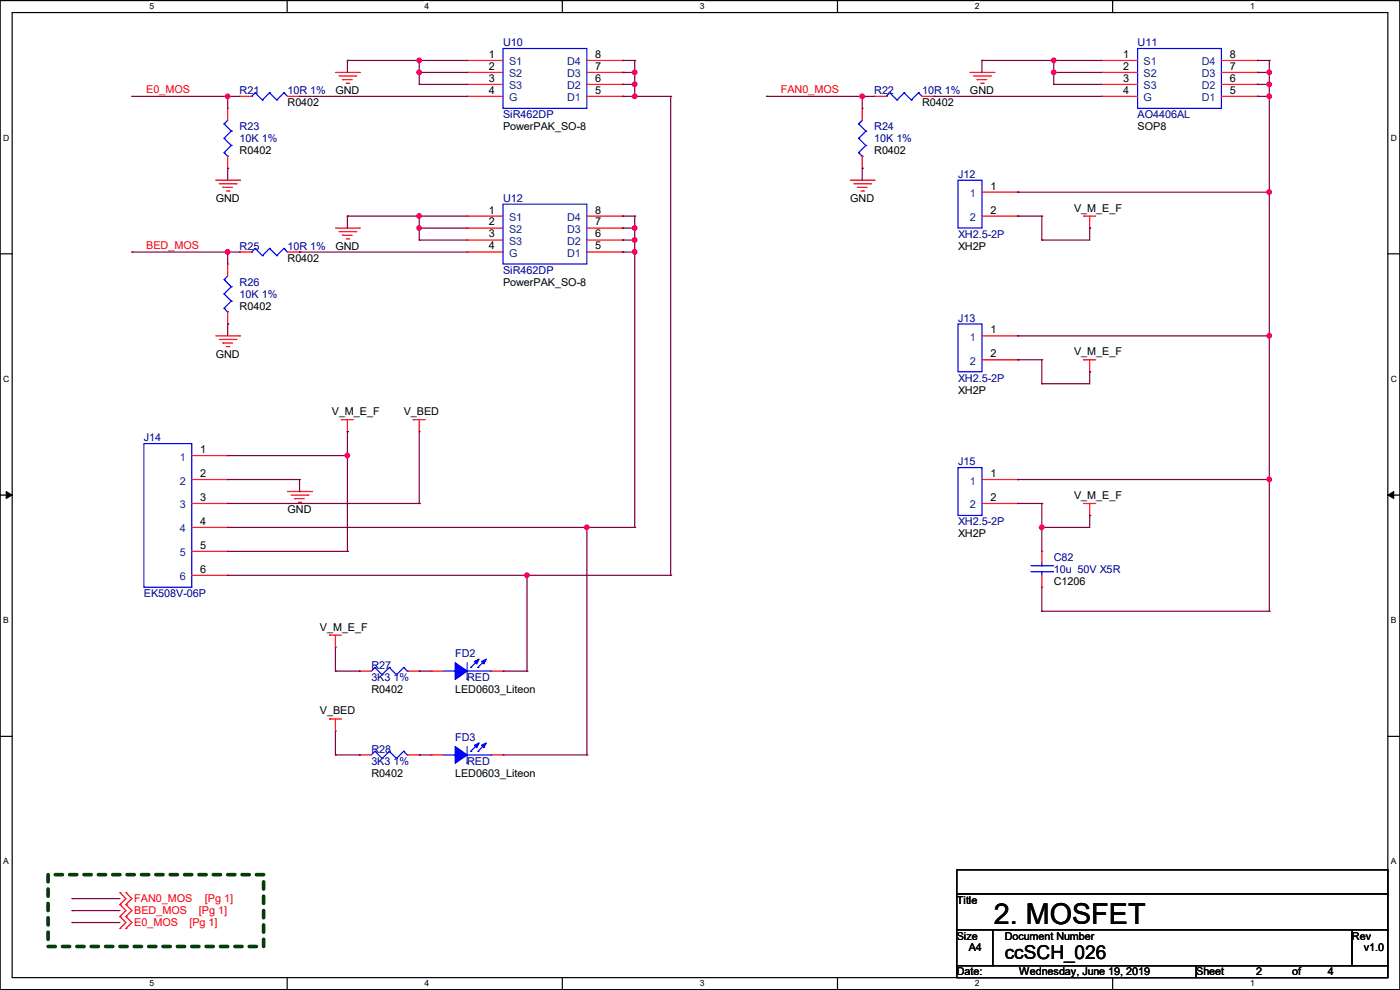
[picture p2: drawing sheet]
<svg xmlns="http://www.w3.org/2000/svg" width="297mm" height="210mm" viewBox="0 0 297 210" stroke-linecap="round" stroke-linejoin="round" font-family="sans-serif">
<path d="M0 .1h297v209.8h-297zM2.6 2.7h291.8v204.7h-291.8z" fill="none" stroke="#000" stroke-width=".25"/>
<g fill="#fff">
<path d="M31.7 .4h1v2h-1z"/>
<path d="M31.7 207.6h1v2h-1z"/>
</g>
<path d="M60.9 .1v2.6M60.9 207.4v2.5" fill="none" stroke="#000" stroke-width=".25"/>
<g fill="#fff">
<path d="M90.1 .4h1v2h-1z"/>
<path d="M90.1 207.6h1v2h-1z"/>
</g>
<path d="M119.3 .1v2.6M119.3 207.4v2.5" fill="none" stroke="#000" stroke-width=".25"/>
<g fill="#fff">
<path d="M148.5 .4h.9v2h-.9z"/>
<path d="M148.5 207.6h.9v2h-.9z"/>
</g>
<path d="M177.7 .1v2.6M177.7 207.4v2.5" fill="none" stroke="#000" stroke-width=".25"/>
<g fill="#fff">
<path d="M206.8 .4h1v2h-1z"/>
<path d="M206.8 207.6h1v2h-1z"/>
</g>
<path d="M236.1 .1v2.6M236.1 207.4v2.5" fill="none" stroke="#000" stroke-width=".25"/>
<g fill="#fff">
<path d="M265.2 .4h1v2h-1z"/>
<path d="M265.2 207.6h1v2h-1z"/>
<path d="M.7 28.2h1.2v2h-1.2z"/>
<path d="M295.1 28.2h1.2v2h-1.2z"/>
<path d="M.7 79.4h1.2v2h-1.2z"/>
<path d="M295.1 79.4h1.2v2h-1.2z"/>
</g>
<path d="M0 53.8h2.6M294.4 53.8h2.6" fill="none" stroke="#000" stroke-width=".25"/>
<g fill="#fff">
<path d="M.7 130.6h1.2v2h-1.2z"/>
<path d="M295.1 130.6h1.1v2h-1.1z"/>
</g>
<path d="M0 105h2.6M294.4 105h2.6" fill="none" stroke="#000" stroke-width=".25"/>
<path d="M1.3 104.3l1.3 .7-1.3 .7zM294.4 105l1.3-.7v1.4z" fill="#000" stroke="#000" stroke-width=".21"/>
<g fill="#fff">
<path d="M.7 181.8h1.2v2h-1.2z"/>
<path d="M295.1 181.8h1.1v2h-1.1z"/>
</g>
<path d="M0 156.2h2.6M294.4 156.2h2.6M203 184.5h91.4v5.1h-91.4zM203 189.6h91.4v7.6h-91.4zM203 197.2h7.6v7.7h-7.6zM210.6 197.2h76.2v7.7h-76.2zM286.8 197.2h7.6v7.7h-7.6zM203 204.9h50.8v2.5h-50.8zM253.8 204.9h40.6v2.5h-40.6z" fill="none" stroke="#000" stroke-width=".25"/>
<path d="M10.2 185.5h45.7v15.3h-45.7z" fill="none" stroke="#004000" stroke-width=".76" stroke-dasharray="1.5"/>
<g fill="none" stroke="#f00" stroke-width=".25">
<path d="M71.2 15.4h5M71.9 16.1h3.6M72.7 16.9h.1M72.7 16.9h2M73.4 17.7h.6M74 17.7h.1M75.5 16.1h.1M76.2 15.4h.1M99.1 12.8h.1M99.1 15.4h.1M99.1 17.9h.1M99.1 15.4h7.6"/>
<path d="M99.1 12.8h7.6M99.1 17.9h7.6M124.5 15.4h7.6M124.5 12.8h7.6M124.5 17.9h7.6M132.1 17.9h.1M132.1 15.4h.1M132.1 12.8h.1M205.8 15.4h5.1M206.5 16.1h3.6M207.3 16.9h.1M207.3 16.9h2"/>
<path d="M208.1 17.7h.5M208.6 17.7h.1M210.1 16.1h.1M210.9 15.4h.1M233.7 12.8h.1M233.7 15.4h.1M233.7 17.9h.1M233.7 15.4h7.6M233.7 12.8h7.6M233.7 17.9h7.6M259.1 15.4h7.6M259.1 12.8h7.6"/>
<path d="M259.1 17.9h7.6M266.7 17.9h.1M266.7 15.4h.1M266.7 12.8h.1M45.8 38.2h5M46.5 39h3.6M47.3 39.8h.1M47.3 39.8h2M48.3 23h.1M48.3 35.7h.1M48.3 23v2.5M48.3 33.1v2.6"/>
<path d="M50.1 39h.1M50.8 38.2h.1M50.8 20.4h.1M50.8 20.4h2.6M61 20.4h2.5M63.5 20.4h.1M99.1 20.4h.1M99.1 20.4h7.6M124.5 20.4h7.6M132.1 20.4h.1M180.4 38.2h5.1M181.1 39h3.6"/>
<path d="M181.9 39.8h.1M181.9 39.8h2M182.9 23h.1M182.9 35.7h.1M182.9 23v2.5M182.9 33.1v2.6M184.7 39h.1M185.5 38.2h.1M185.5 20.4h.1M185.5 20.4h2.5M195.6 20.4h2.6M198.2 20.4h.1"/>
<path d="M233.7 20.4h.1M233.7 20.4h7.6M259.1 20.4h7.6M266.7 20.4h.1M48 40.5h.6M48.3 56h.1M48.3 56v2.5M48.6 40.5h.1M50.8 53.5h.1M50.8 53.5h2.6M61 53.5h2.5M63.5 53.5h.1"/>
<path d="M71.2 48.4h5M71.9 49.1h3.6M72.7 49.9h.1M72.7 49.9h2M73.4 50.7h.6M74 50.7h.1M75.5 49.1h.1M76.2 48.4h.1M99.1 45.8h.1M99.1 48.4h.1M99.1 50.9h.1M99.1 53.5h.1"/>
<path d="M99.1 45.8h7.6M99.1 48.4h7.6M99.1 50.9h7.6M99.1 53.5h7.6M124.5 45.8h7.6M124.5 48.4h7.6M124.5 50.9h7.6M124.5 53.5h7.6M132.1 53.5h.1M132.1 50.9h.1M132.1 48.4h.1M132.1 45.8h.1"/>
<path d="M182.7 40.5h.5M183.2 40.5h.1M208.3 45.8h7.6M208.3 40.8h7.6M215.9 40.8h.1M215.9 45.8h.1M229.9 45.8h.1M229.9 45.8h2.6M231.2 48.4h.1M231.2 45.8v2.6M45.8 71.2h5M46.5 72h3.6"/>
<path d="M47.3 72.8h.1M47.3 72.8h2M48 73.5h.6M48.3 68.7h.1M48.3 66.2v2.5M48.6 73.5h.1M50.1 72h.1M50.8 71.2h.1M208.3 76.3h7.6M208.3 71.2h7.6M215.9 71.2h.1M215.9 76.3h.1"/>
<path d="M229.9 76.3h.1M229.9 76.3h2.6M231.2 78.9h.1M231.2 76.3v2.6M40.7 96.6h7.6M48.3 96.6h.1M72.4 89h.1M72.4 89h2.6M73.7 91.6h.1M73.7 89v2.6M87.7 89h.1M87.7 89h2.5"/>
<path d="M88.9 91.6h.1M88.9 89v2.6M40.7 106.8h7.6M40.7 101.7h7.6M40.7 111.9h7.6M40.7 117h7.6M48.3 101.7h.1M48.3 106.8h.1M48.3 111.9h.1M48.3 117h.1M61 104.3h5.1M61.8 105h3.5"/>
<path d="M62.5 105.8h.1M62.5 105.8h2.1M63.3 106.6h.5M63.8 106.6h.1M65.3 105h.1M66.1 104.3h.1M208.3 106.8h7.6M208.3 101.7h7.6M215.9 101.7h.1M215.9 106.8h.1M221 117h.1M221 117v2.5"/>
<path d="M229.9 106.8h.1M229.9 106.8h2.6M231.2 109.3h.1M231.2 106.8v2.5M40.7 122h7.6M48.3 122h.1M69.9 134.7h.1M69.9 134.7h2.5M71.2 137.3h.1M71.2 134.7v2.6M221 124.6h.1M221 122v2.6"/>
<path d="M69.9 152.5h.1M69.9 152.5h2.5M71.2 155.1h.1M71.2 152.5v2.6M76.2 142.4h.1M76.2 142.4h2.6M86.4 142.4h2.5M88.9 142.4h.1M91.5 142.4h.1M91.5 142.4h2.5M104.2 142.4h2.5M106.7 142.4h.1"/>
<path d="M76.2 160.1h.1M76.2 160.1h2.6M86.4 160.1h2.5M88.9 160.1h.1M91.5 160.1h.1M91.5 160.1h2.5M104.2 160.1h2.5M106.7 160.1h.1M25.4 191.9h.1M25.4 189.4h.1M25.4 194.4h.1M25.4 197h.1"/>
<path d="M25.4 189.4l1.3 1.2-1.3 1.3M25.4 191.9l1.3 1.3-1.3 1.2M25.4 194.4l1.3 1.3-1.3 1.3M26.7 189.4h.1M26.7 191.9h.1M26.7 194.4h.1M26.7 197h.1M26.7 189.4l1.3 1.2-1.3 1.3M26.7 191.9l1.3 1.3-1.3 1.2M26.7 194.4l1.3 1.3-1.3 1.3"/>
</g>
<g fill="none" stroke="#00f" stroke-width=".25">
<path d="M54.1 19.7h.1M54.1 19.7l1.6 1.5M54.1 19.7l-.7 .7M57.2 19.7h.1M57.2 19.7l1.5 1.5M57.2 19.7l-1.5 1.5M60.2 19.7h.1M60.2 19.7l.8 .7M60.2 19.7l-1.5 1.5M106.7 10.3h17.8v12.7h-17.8zM188.8 19.7h.1M188.8 19.7l1.5 1.5"/>
<path d="M188.8 19.7l-.8 .7M191.8 19.7h.1M191.8 19.7l-1.5 1.5M191.8 19.7l1.5 1.5M194.9 19.7h.1M194.9 19.7l-1.6 1.5M194.9 19.7l.7 .7M241.3 10.3h17.8v12.7h-17.8zM47.5 26.3h.1M47.5 29.3h.1M47.5 32.4h.1M47.5 26.3l1.6 1.5"/>
<path d="M47.5 29.3l1.6 1.6M47.5 32.4l.8 .7M48.3 33.1h.1M48.3 25.5l-.8 .8M49.1 27.8h.1M49.1 30.9h.1M49.1 30.9l-1.6 1.5M49.1 27.8l-1.6 1.5M53.4 20.4h.1M55.7 21.2h.1M58.7 21.2h.1M182.2 26.3h.1"/>
<path d="M182.2 29.3h.1M182.2 32.4h.1M182.2 26.3l1.5 1.5M182.2 29.3l1.5 1.6M182.2 32.4l.7 .7M182.9 33.1h.1M182.9 25.5l-.7 .8M183.7 27.8h.1M183.7 30.9h.1M183.7 27.8l-1.5 1.5M183.7 30.9l-1.5 1.5M188 20.4h.1"/>
<path d="M190.3 21.2h.1M193.3 21.2h.1M203.2 38.2h5.1v10.2h-5.1zM47.5 59.3h.1M47.5 59.3l1.6 1.5M48.3 58.5l-.8 .8M53.4 53.5h.1M54.1 52.7h.1M54.1 52.7l-.7 .8M54.1 52.7l1.6 1.5M55.7 54.2h.1M57.2 52.7h.1"/>
<path d="M57.2 52.7l-1.5 1.5M57.2 52.7l1.5 1.5M58.7 54.2h.1M60.2 52.7h.1M60.2 52.7l-1.5 1.5M60.2 52.7l.8 .8M106.7 43.3h17.8v12.7h-17.8zM47.5 62.4h.1M47.5 65.4h.1M47.5 62.4l1.6 1.5M47.5 65.4l.8 .8M48.3 66.2h.1"/>
<path d="M49.1 60.8h.1M49.1 63.9h.1M49.1 60.8l-1.6 1.6M49.1 63.9l-1.6 1.5M203.2 68.7h5.1v10.2h-5.1zM30.5 94.1h10.2v30.5h-10.2zM203.2 99.2h5.1v10.1h-5.1zM221 119.5v.5M218.7 121.3h4.6M218.7 120h4.6M221 120h.1M221 121.3h.1"/>
<path d="M221 121.3v.7M223.3 121.3h.1M223.3 120h.1M79.5 159.4h.1M79.5 141.6h.1M79.5 159.4l-.7 .7M79.5 159.4l1.6 1.5M79.5 141.6l-.7 .8M79.5 141.6l1.6 1.5M81.1 143.1h.1M82.6 159.4h.1M82.6 141.6h.1"/>
<path d="M82.6 159.4l-1.5 1.5M82.6 159.4l1.5 1.5M82.6 141.6l-1.5 1.5M82.6 141.6l1.5 1.5M84.1 143.1h.1M85.6 159.4h.1M85.6 141.6h.1M85.6 159.4l-1.5 1.5M85.6 159.4l.8 .7M85.6 141.6l-1.5 1.5M85.6 141.6l.8 .8M86.4 142.4h.1"/>
<path d="M94 142.4h2.6M96.6 142.4h.1M99.1 144.1h.1M99.1 140.6v3.5M99.1 158.4v3.5M99.1 142.4h5.1M99.9 141.6h.1M99.9 159.4h.1M101.4 141.6h.1M101.4 159.4h.1M101.4 140.1l-1.5 1.5M101.4 157.9l-1.5 1.5"/>
<path d="M102.9 140.1l-1.5 1.5M102.9 157.9l-1.5 1.5M104.2 142.4h.1M81.1 160.9h.1M84.1 160.9h.1M86.4 160.1h.1M94 160.1h2.6M96.6 160.1h.1M99.1 161.9h.1M99.1 160.1h5.1M104.2 160.1h.1"/>
</g>
<g fill="#00f" stroke="#00f" stroke-width=".25">
<path d="M96.6 140.6l2.5 1.8-2.5 1.7z" fill-rule="evenodd"/>
<path d="M102.2 140.3l1-.5-.5 1z" fill-rule="evenodd"/>
<path d="M100.6 140.3l1-.5-.5 1z" fill-rule="evenodd"/>
<path d="M96.6 158.4l2.5 1.7-2.5 1.8z" fill-rule="evenodd"/>
<path d="M102.2 158.1l1-.5-.5 1z" fill-rule="evenodd"/>
<path d="M100.6 158.1l1-.5-.5 1z" fill-rule="evenodd"/>
</g>
<g fill="none" stroke="#800040" stroke-width=".25">
<path d="M73.7 12.8h.1M73.7 12.8h25.4M73.7 12.8v2.6M88.9 12.8h.1M88.9 17.9h.1M88.9 15.4h.1M88.9 17.9h10.2M88.9 15.4h10.2M88.9 12.8v5.1M132.1 12.8h.1M132.1 15.4h.1M132.1 17.9h.1"/>
<path d="M132.1 12.8h2.6M132.1 17.9h2.6M132.1 15.4h2.6M134.7 12.8h.1M134.7 15.4h.1M134.7 17.9h.1M134.7 12.8v7.6M208.3 12.8h.1M208.3 12.8v2.6M208.3 12.8h25.4M223.6 12.8h.1M223.6 17.9h.1"/>
<path d="M223.6 15.4h.1M223.6 12.8v5.1M223.6 17.9h10.1M223.6 15.4h10.1M266.7 12.8h.1M266.7 15.4h.1M266.7 17.9h.1M266.7 12.8h2.6M266.7 17.9h2.6M266.7 15.4h2.6M269.3 12.8h.1M269.3 15.4h.1"/>
<path d="M269.3 17.9h.1M269.3 12.8v116.9M28 20.4h.1M28 20.4h22.8M48.3 20.4h.1M48.3 35.7h.1M48.3 20.4v2.6M48.3 35.7v2.5M63.5 20.4h.1M63.5 20.4h35.6M132.1 20.4h.1M132.1 20.4h10.2"/>
<path d="M134.7 20.4h.1M142.3 20.4h.1M142.3 20.4v101.6M162.6 20.4h.1M162.6 20.4h22.9M182.9 20.4h.1M182.9 35.7h.1M182.9 20.4v2.6M182.9 35.7v2.5M198.2 20.4h.1M198.2 20.4h35.5M266.7 20.4h.1"/>
<path d="M266.7 20.4h2.6M269.3 20.4h.1M28 53.5h.1M28 53.5h22.8M48.3 53.5h.1M48.3 53.5v2.5M63.5 53.5h.1M63.5 53.5h35.6M73.7 45.8h.1M73.7 45.8h25.4M73.7 45.8v2.6M88.9 45.8h.1"/>
<path d="M88.9 50.9h.1M88.9 48.4h.1M88.9 50.9h10.2M88.9 45.8v5.1M88.9 48.4h10.2M132.1 45.8h.1M132.1 48.4h.1M132.1 50.9h.1M132.1 53.5h.1M132.1 50.9h2.6M132.1 45.8h2.6M132.1 53.5h2.6"/>
<path d="M132.1 48.4h2.6M134.7 45.8h.1M134.7 48.4h.1M134.7 50.9h.1M134.7 53.5h.1M134.7 45.8v66.1M215.9 40.8h.1M215.9 45.8h.1M215.9 40.8h53.4M215.9 45.8h5.1M221 50.9h.1M221 45.8h.1"/>
<path d="M221 45.8v5.1M231.2 48.4h.1M231.2 48.4v2.5h-10.2M48.3 68.7h.1M48.3 68.7v2.5M215.9 76.3h.1M215.9 71.2h.1M215.9 76.3h5.1M215.9 71.2h53.4M221 76.3h.1M221 76.3v5.1M231.2 78.9h.1"/>
<path d="M231.2 78.9v2.5h-10.2M269.3 71.2h.1M48.3 96.6h25.4M73.7 96.6h.1M73.7 91.6h.1M73.7 91.6v25.4M88.9 91.6v15.2M221 81.4h.1M48.3 111.9h86.4M48.3 106.8h40.6M48.3 101.7h15.2M48.3 117h25.4"/>
<path d="M63.5 101.7h.1M63.5 104.3h.1M63.5 101.7v2.6M73.7 117h.1M88.9 106.8h.1M124.5 111.9h.1M124.5 111.9v48.2M134.7 111.9h.1M215.9 106.8h.1M215.9 101.7h.1M215.9 106.8h5.1M215.9 101.7h53.4"/>
<path d="M221 111.9h.1M221 106.8h.1M221 106.8v10.2M231.2 109.3h.1M231.2 109.3v2.6h-10.2M269.3 101.7h.1M48.3 122h94M71.2 137.3v5.1M111.8 122h.1M111.8 122v20.4M142.3 122h.1M221 129.7h.1"/>
<path d="M221 124.6v5.1M221 129.7h48.3M269.3 129.7h.1M71.2 142.4h.1M71.2 142.4h5M71.2 155.1v5M76.2 142.4h.1M88.9 142.4h.1M88.9 142.4h2.6M106.7 142.4h5.1M111.8 142.4h.1M71.2 160.1h.1"/>
<path d="M71.2 160.1h5M76.2 160.1h.1M88.9 160.1h.1M88.9 160.1h2.6M106.7 160.1h17.8M124.5 160.1h.1M15.3 190.6h.1M15.3 193.2h.1M15.3 195.7h.1M15.3 190.6h10.1M15.3 193.2h10.1M15.3 195.7h10.1"/>
</g>
<g fill="#f0f" stroke="#f0f" stroke-width=".25">
<circle cx="223.5" cy="12.8" r=".49"/>
<circle cx="223.5" cy="15.3" r=".49"/>
<circle cx="269.3" cy="17.9" r=".49"/>
<circle cx="269.3" cy="15.3" r=".49"/>
<circle cx="269.3" cy="20.4" r=".49"/>
<circle cx="182.9" cy="20.4" r=".49"/>
<circle cx="269.3" cy="40.7" r=".49"/>
<circle cx="269.3" cy="71.2" r=".49"/>
<circle cx="221" cy="111.9" r=".49"/>
<circle cx="48.3" cy="20.4" r=".49"/>
<circle cx="88.9" cy="12.8" r=".49"/>
<circle cx="88.9" cy="15.3" r=".49"/>
<circle cx="134.6" cy="15.3" r=".49"/>
<circle cx="134.6" cy="20.4" r=".49"/>
<circle cx="134.6" cy="17.9" r=".49"/>
<circle cx="73.7" cy="96.6" r=".49"/>
<circle cx="48.3" cy="53.4" r=".49"/>
<circle cx="88.9" cy="45.8" r=".49"/>
<circle cx="88.9" cy="48.4" r=".49"/>
<circle cx="134.6" cy="48.4" r=".49"/>
<circle cx="134.6" cy="50.9" r=".49"/>
<circle cx="134.6" cy="53.4" r=".49"/>
<circle cx="111.8" cy="122" r=".49"/>
<circle cx="124.5" cy="111.9" r=".49"/>
<circle cx="269.3" cy="101.7" r=".49"/>
</g>
<text font-size="6.1" x="210.9" y="196.1">2. MOSFET</text>
<text font-size="4.1" x="213.1" y="203.4">ccSCH_026</text>
<g font-size="2.3" fill="#000080">
<text x="106.7" y="9.8">U10</text>
<text x="241.3" y="9.8">U11</text>
<text x="50.8" y="20">R21</text>
<text x="61" y="20">10R 1%</text>
<text x="185.5" y="20">R22</text>
<text x="195.6" y="20">10R 1%</text>
<text x="50.8" y="27.6">R23</text>
<text x="106.7" y="25.1">SiR462DP</text>
<text x="185.5" y="27.6">R24</text>
<text x="241.3" y="25.1">AO4406AL</text>
<text x="50.8" y="30.1">10K 1%</text>
<text x="185.5" y="30.1">10K 1%</text>
<text x="203.2" y="37.8">J12</text>
<text x="106.7" y="42.8">U12</text>
<text x="50.8" y="53">R25</text>
<text x="61" y="53">10R 1%</text>
<text x="203.2" y="50.5">XH2.5-2P</text>
<text x="106.7" y="58.1">SiR462DP</text>
<text x="50.8" y="60.6">R26</text>
<text x="50.8" y="63.2">10K 1%</text>
<text x="203.2" y="68.2">J13</text>
<text x="203.2" y="80.9">XH2.5-2P</text>
<text x="30.5" y="93.6">J14</text>
<text x="203.2" y="98.7">J15</text>
<text x="203.2" y="111.4">XH2.5-2P</text>
<text x="223.6" y="119">C82</text>
<text x="223.6" y="121.6">10u 50V X5R</text>
<text x="30.5" y="126.7">EK508V-06P</text>
<text x="78.8" y="141.9">R27</text>
<text x="96.6" y="139.4">FD2</text>
<text x="78.8" y="144.4">3K3 1%</text>
<text x="99.1" y="144.4">RED</text>
<text x="78.8" y="159.7">R28</text>
<text x="96.6" y="157.1">FD3</text>
<text x="78.8" y="162.2">3K3 1%</text>
<text x="99.1" y="162.2">RED</text>
</g>
<g font-size="2.3">
<text x="103.7" y="12.3">1</text>
<text x="103.7" y="14.8">2</text>
<text x="103.7" y="17.4">3</text>
<text x="126.3" y="17.4">6</text>
<text x="126.3" y="14.8">7</text>
<text x="126.3" y="12.3">8</text>
<text x="238.3" y="12.3">1</text>
<text x="238.3" y="14.8">2</text>
<text x="238.3" y="17.4">3</text>
<text x="260.9" y="17.4">6</text>
<text x="260.9" y="14.8">7</text>
<text x="260.9" y="12.3">8</text>
<text x="61" y="22.5">R0402</text>
<text x="71.2" y="20">GND</text>
<text x="103.7" y="19.9">4</text>
<text x="126.3" y="19.9">5</text>
<text x="195.6" y="22.5">R0402</text>
<text x="205.8" y="20">GND</text>
<text x="238.3" y="19.9">4</text>
<text x="260.9" y="19.9">5</text>
<text x="106.7" y="27.6">PowerPAK_SO-8</text>
<text x="241.3" y="27.6">SOP8</text>
<text x="50.8" y="32.7">R0402</text>
<text x="185.5" y="32.7">R0402</text>
<text x="210.1" y="40.2">1</text>
<text x="45.8" y="42.8">GND</text>
<text x="103.7" y="45.3">1</text>
<text x="103.7" y="47.8">2</text>
<text x="126.3" y="47.8">7</text>
<text x="126.3" y="45.3">8</text>
<text x="180.4" y="42.8">GND</text>
<text x="210.1" y="45.3">2</text>
<text x="227.9" y="44.9">V_M_E_F</text>
<text x="71.2" y="53">GND</text>
<text x="103.7" y="50.4">3</text>
<text x="103.7" y="52.9">4</text>
<text x="126.3" y="52.9">5</text>
<text x="126.3" y="50.4">6</text>
<text x="203.2" y="53">XH2P</text>
<text x="61" y="55.5">R0402</text>
<text x="50.8" y="65.7">R0402</text>
<text x="106.7" y="60.6">PowerPAK_SO-8</text>
<text x="210.1" y="70.7">1</text>
<text x="45.8" y="75.9">GND</text>
<text x="210.1" y="75.8">2</text>
<text x="227.9" y="75.4">V_M_E_F</text>
<text x="203.2" y="83.5">XH2P</text>
<text x="70.4" y="88.1">V_M_E_F</text>
<text x="85.6" y="88.1">V_BED</text>
<text x="42.5" y="96.1">1</text>
<text x="42.5" y="101.2">2</text>
<text x="210.1" y="101.2">1</text>
<text x="42.5" y="106.3">3</text>
<text x="210.1" y="106.3">2</text>
<text x="227.9" y="105.8">V_M_E_F</text>
<text x="42.5" y="111.3">4</text>
<text x="61" y="108.9">GND</text>
<text x="203.2" y="114">XH2P</text>
<text x="42.5" y="116.4">5</text>
<text x="42.5" y="121.5">6</text>
<text x="223.6" y="124.1">C1206</text>
<text x="67.9" y="133.8">V_M_E_F</text>
<text x="78.8" y="147">R0402</text>
<text x="96.6" y="147">LED0603_Liteon</text>
<text x="67.9" y="151.6">V_BED</text>
<text x="78.8" y="164.8">R0402</text>
<text x="96.6" y="164.8">LED0603_Liteon</text>
<text x="203" y="191.7">Title</text>
<text x="203" y="199.3">Size</text>
<text x="205.5" y="201.8">A4</text>
<text x="213.1" y="199.3">Document Number</text>
<text x="286.8" y="199.3">Rev</text>
<text x="289.4" y="201.8">v1.0</text>
<text x="203" y="206.9">Date:</text>
<text x="216.2" y="206.9">Wednesday, June 19, 2019</text>
<text x="253.8" y="206.9">Sheet</text>
<text x="266.5" y="206.9">2</text>
<text x="274.1" y="206.9">of</text>
<text x="281.7" y="206.9">4</text>
</g>
<g font-size="2.3" fill="#004080">
<text x="108" y="13.9">S1</text>
<text x="108" y="16.4">S2</text>
<text x="120.3" y="16.4">D3</text>
<text x="120.3" y="13.9">D4</text>
<text x="242.6" y="13.9">S1</text>
<text x="242.6" y="16.4">S2</text>
<text x="254.9" y="16.4">D3</text>
<text x="254.9" y="13.9">D4</text>
<text x="108" y="19">S3</text>
<text x="108" y="21.5">G</text>
<text x="120.3" y="21.5">D1</text>
<text x="120.3" y="19">D2</text>
<text x="242.6" y="19">S3</text>
<text x="242.6" y="21.5">G</text>
<text x="254.9" y="21.5">D1</text>
<text x="254.9" y="19">D2</text>
<text x="205.8" y="41.8">1</text>
<text x="108" y="46.9">S1</text>
<text x="120.3" y="46.9">D4</text>
<text x="205.8" y="46.9">2</text>
<text x="108" y="49.4">S2</text>
<text x="108" y="52">S3</text>
<text x="120.3" y="52">D2</text>
<text x="120.3" y="49.4">D3</text>
<text x="108" y="54.5">G</text>
<text x="120.3" y="54.5">D1</text>
<text x="205.8" y="72.3">1</text>
<text x="205.8" y="77.4">2</text>
<text x="38.1" y="97.7">1</text>
<text x="38.1" y="102.8">2</text>
<text x="38.1" y="107.9">3</text>
<text x="205.8" y="102.8">1</text>
<text x="205.8" y="107.9">2</text>
<text x="38.1" y="112.9">4</text>
<text x="38.1" y="118">5</text>
<text x="38.1" y="123.1">6</text>
</g>
<g font-size="2.3" fill="#f00">
<text x="31" y="19.7">E0_MOS</text>
<text x="165.7" y="19.7">FAN0_MOS</text>
<text x="31" y="52.7">BED_MOS</text>
<text x="28.5" y="191.4">FAN0_MOS</text>
<text x="43.5" y="191.4">[Pg 1]</text>
<text x="28.5" y="194">BED_MOS</text>
<text x="28.5" y="196.5">E0_MOS</text>
<text x="40.2" y="196.5">[Pg 1]</text>
<text x="42.2" y="194">[Pg 1]</text>
</g>
<g font-size="1.8">
<text x="31.7" y="2">5</text>
<text x="90.1" y="2">4</text>
<text x="148.5" y="2">3</text>
<text x="206.8" y="2">2</text>
<text x="265.2" y="2">1</text>
<text x=".7" y="29.8">D</text>
<text x="295.1" y="29.8">D</text>
<text x=".7" y="81">C</text>
<text x="295.1" y="81">C</text>
<text x=".7" y="132.2">B</text>
<text x="295.1" y="132.2">B</text>
<text x=".7" y="183.4">A</text>
<text x="295.1" y="183.4">A</text>
<text x="31.7" y="209.3">5</text>
<text x="90.1" y="209.3">4</text>
<text x="148.5" y="209.3">3</text>
<text x="206.8" y="209.3">2</text>
<text x="265.2" y="209.3">1</text>
</g>
</svg>
